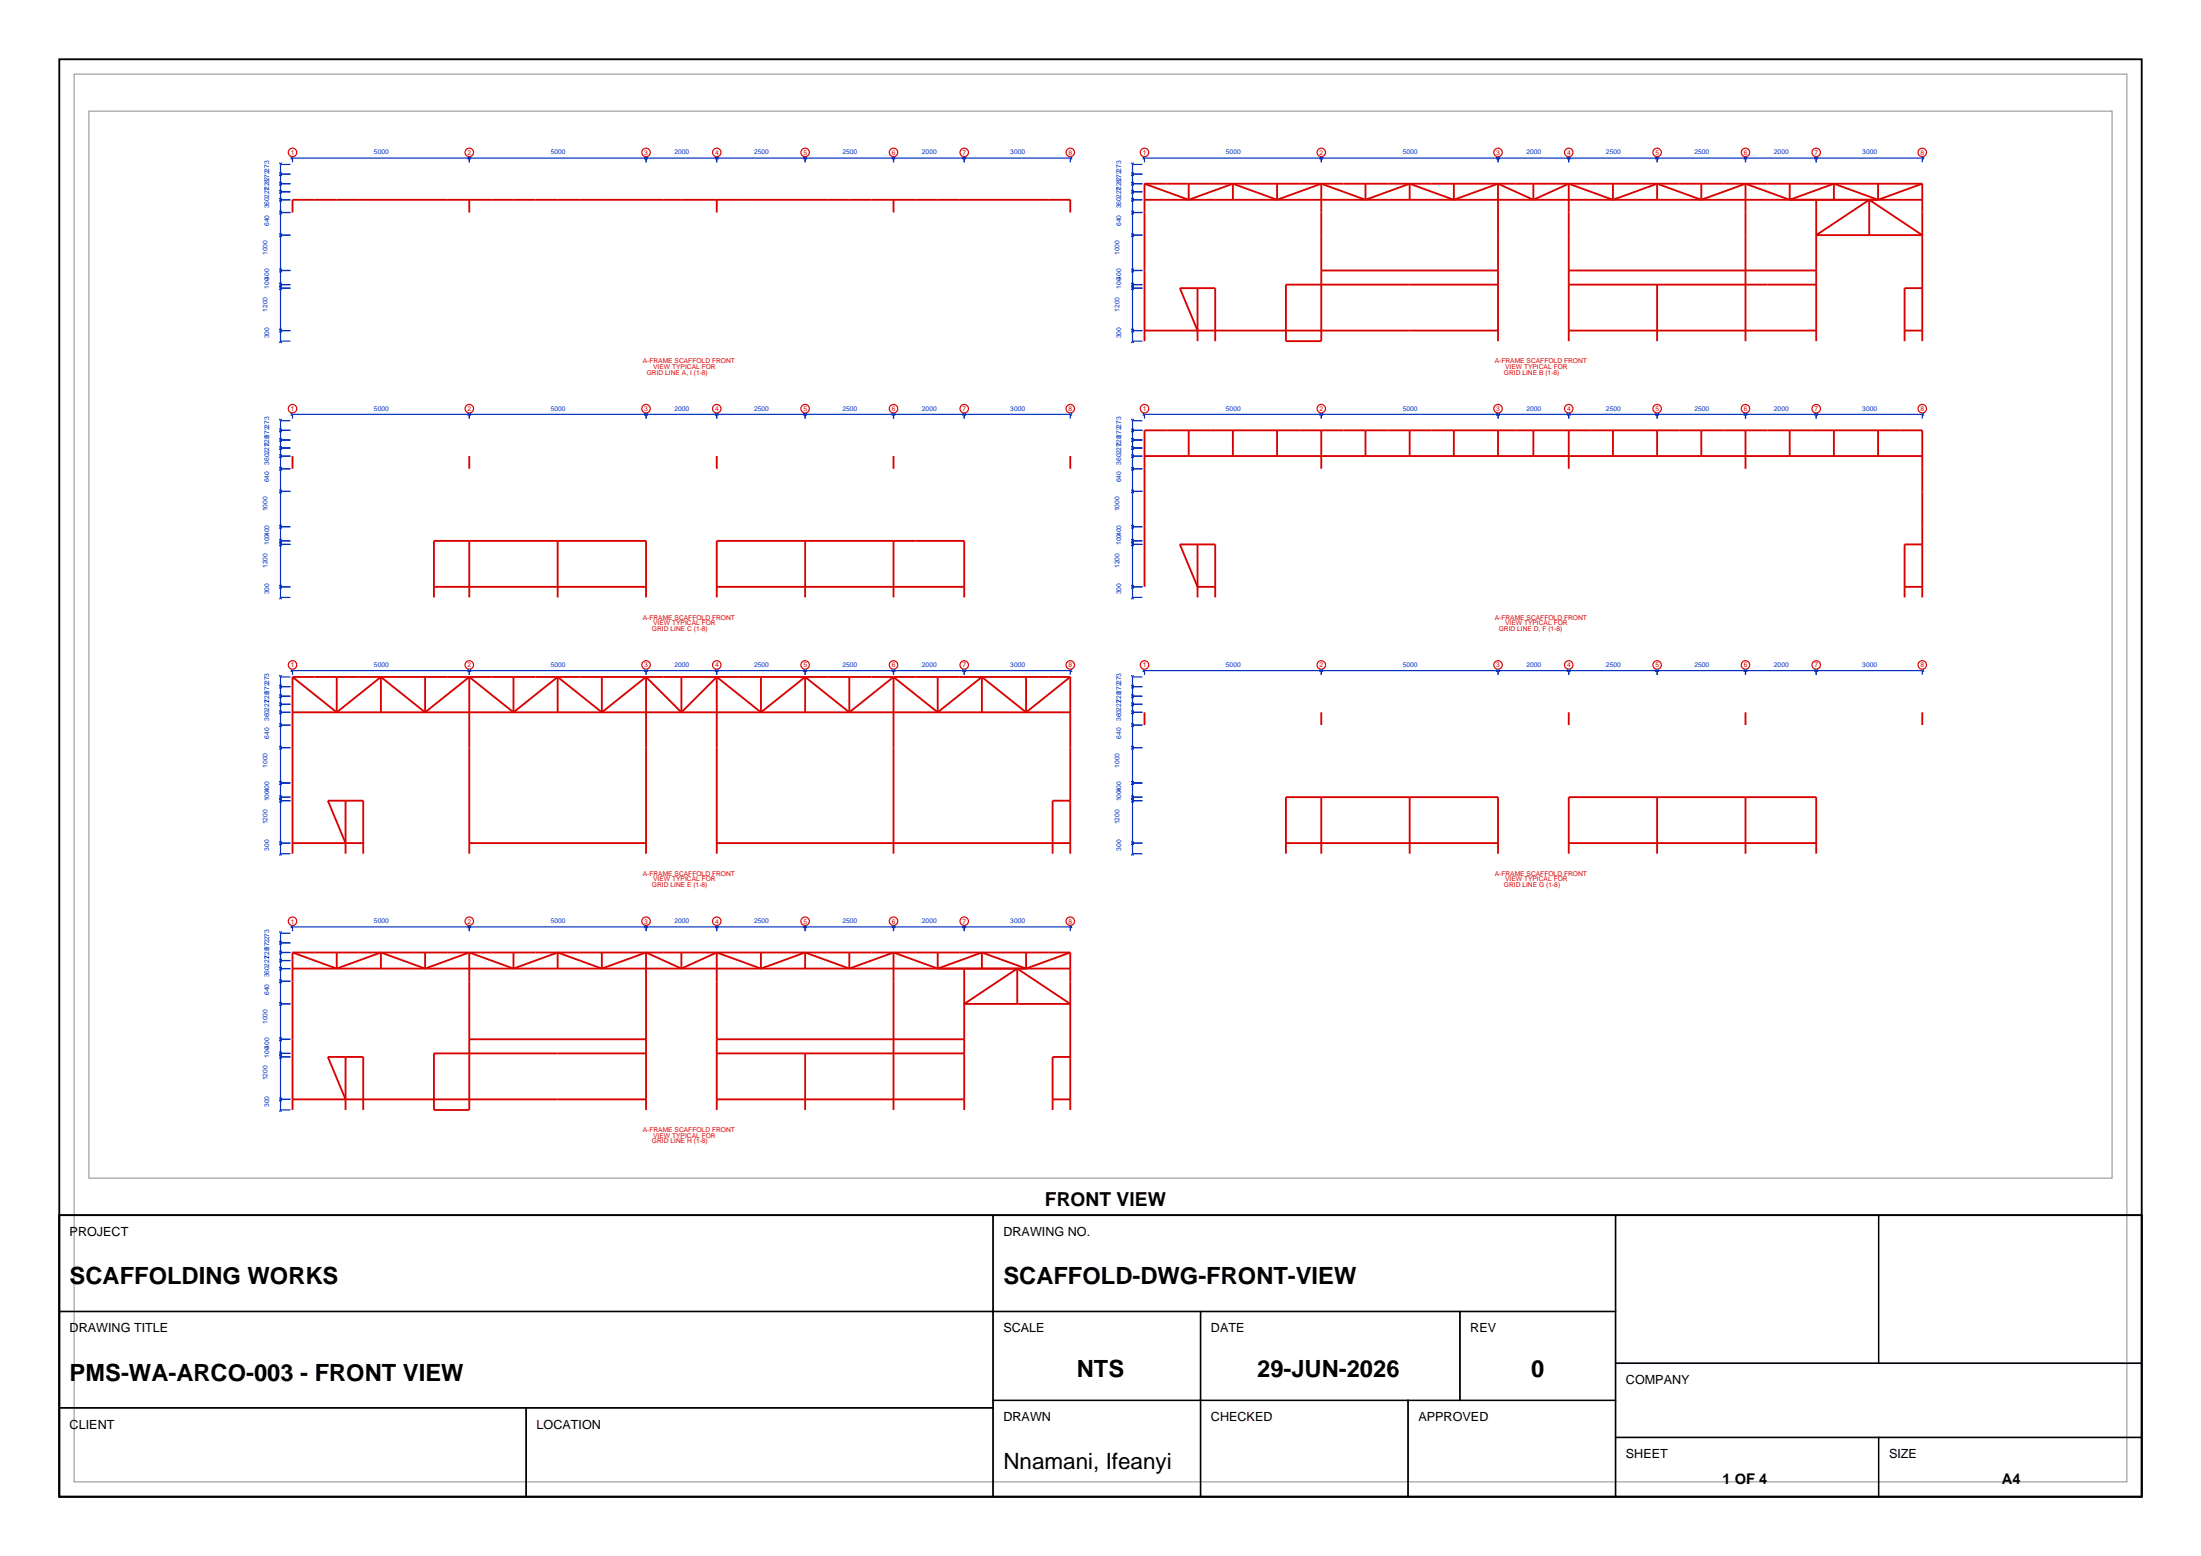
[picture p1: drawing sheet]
<svg xmlns="http://www.w3.org/2000/svg" width="297mm" height="210mm" viewBox="0 0 297 210" stroke-linecap="round" stroke-linejoin="round" font-family="sans-serif">
<path d="M8 8h281v194h-281zM8 164h281v38h-281z" fill="none" stroke="#000" stroke-width=".25"/>
<path d="M10 10h277v190h-277zM12 15h273v144h-273z" fill="none" stroke="#8c8c8c" stroke-width=".13"/>
<g fill="none" stroke="#d90000" stroke-width=".25">
<path d="M39.5 28.7v-1.7h104.9v1.7M63.3 27v1.7M96.7 27v1.7M120.6 27v1.7M154.4 27h105M154.4 24.8v21.2M154.4 24.8h105M154.4 24.8l6 2.2M160.4 24.8v2.2M161.6 38.9v7.1M166.4 24.8v2.2M166.4 24.8l-6 2.2"/>
<path d="M166.4 24.8l5.9 2.2M172.3 24.8v2.2M178.3 24.8v21.2h-4.8v-7.6h28.6M178.3 36.5h23.8M178.3 24.8l-6 2.2M178.3 24.8l6 2.2M184.3 24.8v2.2M190.2 24.8v2.2M190.2 24.8l-5.9 2.2M190.2 24.8l6 2.2M196.2 24.8v2.2M202.1 24.8v21.2"/>
<path d="M202.1 24.8l-5.9 2.2M202.1 24.8l4.8 2.2M206.9 24.8v2.2M211.7 24.8v21.2M211.7 36.5h33.4M211.7 38.4h33.4M211.7 24.8l-4.8 2.2M211.7 24.8l5.9 2.2M217.6 24.8v2.2M223.6 24.8v2.2M223.6 38.4v7.6M223.6 24.8l-6 2.2"/>
<path d="M223.6 24.8l6 2.2M229.6 24.8v2.2M235.5 24.8v21.2M235.5 24.8l-5.9 2.2M235.5 24.8l6 2.2M241.5 24.8v2.2M245.1 27v19M245.1 31.7l7.1-4.7 7.2 4.7zM247.5 24.8v2.2M247.5 24.8l-6 2.2M247.5 24.8l5.9 2.2M252.2 27v4.7"/>
<path d="M253.4 24.8v2.2M259.4 24.8v21.2M259.4 38.9h-2.4v7.1M259.4 24.8l-6 2.2M154.4 44.6h47.7M160.4 58.1v3.4M161.6 44.6l-2.4-5.7h4.8v7.1M166.4 58.1v3.4M172.3 58.1v3.4M178.3 58.1v5.2M184.3 58.1v3.4M190.2 58.1v3.4"/>
<path d="M196.2 58.1v3.4M202.1 58.1v3.4M206.9 58.1v3.4M211.7 58.1v5.2M211.7 44.6h33.4M217.6 58.1v3.4M223.6 58.1v3.4M229.6 58.1v3.4M235.5 58.1v5.2M241.5 58.1v3.4M247.5 58.1v3.4M253.4 58.1v3.4"/>
<path d="M257 44.6h2.4M39.5 61.5v1.8M58.6 79.2h28.6M63.3 61.5v1.8M63.3 73v7.6M75.3 73v7.6M96.7 61.5v1.8M96.7 79.2h33.4M108.6 73v7.6M120.6 61.5v1.8M120.6 73v7.6M144.4 61.5v1.8"/>
<path d="M154.4 79.2v-21.1h105v22.5M154.4 61.5h105M161.6 73.5v7.1M164 79.2h-2.4l-2.4-5.7h4.8v7.1M257 79.2h2.4M259.4 73.5h-2.4v7.1M39.5 91.4v23.8M39.5 96.1h104.9M39.5 91.4h104.9M39.5 91.4l5.9 4.7M45.4 91.4v4.7M51.4 91.4v4.7"/>
<path d="M51.4 91.4l-6 4.7M51.4 91.4l6 4.7M57.4 91.4v4.7M58.6 80.6v-7.6h28.6v7.6M63.3 91.4v23.8M63.3 91.4l-5.9 4.7M63.3 91.4l6 4.7M69.3 91.4v4.7M75.3 91.4v4.7M75.3 91.4l-6 4.7M75.3 91.4l5.9 4.7M81.2 91.4v4.7"/>
<path d="M87.2 91.4v23.8M87.2 91.4l-6 4.7M87.2 91.4l4.7 4.7M91.9 91.4v4.7M96.7 80.6v-7.6h33.4v7.6M96.7 91.4v23.8M96.7 91.4l-4.8 4.7M96.7 91.4l6 4.7M102.7 91.4v4.7M108.6 91.4v4.7M108.6 91.4l-5.9 4.7M108.6 91.4l6 4.7"/>
<path d="M114.6 91.4v4.7M120.6 91.4v23.8M120.6 91.4l-6 4.7M120.6 91.4l5.9 4.7M126.5 91.4v4.7M132.5 91.4v4.7M132.5 91.4l-6 4.7M132.5 91.4l6 4.7M138.5 91.4v4.7M144.4 91.4v23.8M144.4 91.4l-5.9 4.7M154.4 96.1v1.8"/>
<path d="M178.3 96.1v1.8M211.7 96.1v1.8M235.5 96.1v1.8M259.4 96.1v1.8M39.5 113.8h9.5M46.6 113.8l-2.4-5.7h4.8v7.1M46.6 108.1v7.1M63.3 113.8h23.9M96.7 113.8h47.7M144.4 108.1h-2.4v7.1M173.5 115.2v-7.6h28.6v7.6M173.5 113.8h28.6"/>
<path d="M178.3 107.6v7.6M190.2 107.6v7.6M211.7 115.2v-7.6h33.4v7.6M211.7 113.8h33.4M223.6 107.6v7.6M235.5 107.6v7.6M39.5 128.6v21.2M39.5 130.7h104.9M39.5 128.6h104.9M39.5 128.6l5.9 2.1M45.4 128.6v2.1M51.4 128.6v2.1"/>
<path d="M51.4 128.6l-6 2.1M51.4 128.6l6 2.1M57.4 128.6v2.1M63.3 128.6v21.2h-4.7v-7.6h28.6M63.3 128.6l-5.9 2.1M63.3 128.6l6 2.1M69.3 128.6v2.1M75.3 128.6v2.1M75.3 128.6l-6 2.1M75.3 128.6l5.9 2.1M81.2 128.6v2.1M87.2 128.6v21.2"/>
<path d="M87.2 128.6l-6 2.1M87.2 128.6l4.7 2.1M91.9 128.6v2.1M96.7 128.6v21.2M96.7 128.6l-4.8 2.1M96.7 128.6l6 2.1M102.7 128.6v2.1M108.6 128.6v2.1M108.6 128.6l-5.9 2.1M108.6 128.6l6 2.1M114.6 128.6v2.1M120.6 128.6v21.2"/>
<path d="M120.6 128.6l-6 2.1M120.6 128.6l5.9 2.1M126.5 128.6v2.1M130.1 130.7v19.1M130.1 135.5l7.2-4.8 7.1 4.8zM132.5 128.6v2.1M132.5 128.6l-6 2.1M132.5 128.6l6 2.1M137.3 130.7v4.8M138.5 128.6v2.1M144.4 128.6v21.2M144.4 128.6l-5.9 2.1"/>
<path d="M39.5 148.4h47.7M46.6 142.6v7.2M46.6 148.4l-2.4-5.8h4.8v7.2M63.3 140.3h23.9M96.7 148.4h33.4M96.7 140.3h33.4M96.7 142.2h33.4M108.6 142.2v7.6M142 148.4h2.4M144.4 142.6h-2.4v7.2"/>
</g>
<g fill="none" stroke="#d90000" stroke-width=".16">
<circle cx="39.5" cy="20.6" r=".57"/>
<circle cx="63.3" cy="20.6" r=".57"/>
<circle cx="87.2" cy="20.6" r=".57"/>
<circle cx="96.7" cy="20.6" r=".57"/>
<circle cx="108.6" cy="20.6" r=".57"/>
<circle cx="120.6" cy="20.6" r=".57"/>
<circle cx="130.1" cy="20.6" r=".57"/>
<circle cx="144.4" cy="20.6" r=".57"/>
<circle cx="154.4" cy="20.6" r=".57"/>
<circle cx="178.3" cy="20.6" r=".57"/>
<circle cx="202.1" cy="20.6" r=".57"/>
<circle cx="211.7" cy="20.6" r=".57"/>
<circle cx="223.6" cy="20.6" r=".57"/>
<circle cx="235.5" cy="20.6" r=".57"/>
<circle cx="245.1" cy="20.6" r=".57"/>
<circle cx="259.4" cy="20.6" r=".57"/>
<circle cx="39.5" cy="55.2" r=".57"/>
<circle cx="63.3" cy="55.2" r=".57"/>
<circle cx="87.2" cy="55.2" r=".57"/>
<circle cx="96.7" cy="55.2" r=".57"/>
<circle cx="108.6" cy="55.2" r=".57"/>
<circle cx="120.6" cy="55.2" r=".57"/>
<circle cx="130.1" cy="55.2" r=".57"/>
<circle cx="144.4" cy="55.2" r=".57"/>
<circle cx="154.4" cy="55.2" r=".57"/>
<circle cx="178.3" cy="55.2" r=".57"/>
<circle cx="202.1" cy="55.2" r=".57"/>
<circle cx="211.7" cy="55.2" r=".57"/>
<circle cx="223.6" cy="55.2" r=".57"/>
<circle cx="235.5" cy="55.2" r=".57"/>
<circle cx="245.1" cy="55.2" r=".57"/>
<circle cx="259.4" cy="55.2" r=".57"/>
<circle cx="39.5" cy="89.7" r=".57"/>
<circle cx="63.3" cy="89.7" r=".57"/>
<circle cx="87.2" cy="89.7" r=".57"/>
<circle cx="96.7" cy="89.7" r=".57"/>
<circle cx="108.6" cy="89.7" r=".57"/>
<circle cx="120.6" cy="89.7" r=".57"/>
<circle cx="130.1" cy="89.7" r=".57"/>
<circle cx="144.4" cy="89.7" r=".57"/>
<circle cx="154.4" cy="89.7" r=".57"/>
<circle cx="178.3" cy="89.7" r=".57"/>
<circle cx="202.1" cy="89.7" r=".57"/>
<circle cx="211.7" cy="89.7" r=".57"/>
<circle cx="223.6" cy="89.7" r=".57"/>
<circle cx="235.5" cy="89.7" r=".57"/>
<circle cx="245.1" cy="89.7" r=".57"/>
<circle cx="259.4" cy="89.7" r=".57"/>
<circle cx="39.5" cy="124.3" r=".57"/>
<circle cx="63.3" cy="124.3" r=".57"/>
<circle cx="87.2" cy="124.3" r=".57"/>
<circle cx="96.7" cy="124.3" r=".57"/>
<circle cx="108.6" cy="124.3" r=".57"/>
<circle cx="120.6" cy="124.3" r=".57"/>
<circle cx="130.1" cy="124.3" r=".57"/>
<circle cx="144.4" cy="124.3" r=".57"/>
</g>
<g fill="none" stroke="#002ebf" stroke-width=".16">
<path d="M37.7 38.6l.3 .5M37.7 38.2l.3 .5M37.7 36.3l.3 .5M37.7 31.5l.3 .5M37.7 28.4l.3 .5M37.7 26.7l.3 .5M37.7 25.6l.3 .5M37.7 24.5l.3 .5M37.7 23.2l.3 .5M37.7 21.9l.2 .3M37.9 22.2v23.8M37.9 38.9h1.3"/>
<path d="M37.9 38.4h1.3M37.9 36.5h1.3M37.9 31.7h1.3M37.9 28.7h1.3M37.9 27h1.3M37.9 25.9h1.3M37.9 24.8h1.3M37.9 23.5h1.3M37.9 22.2h1.3M38 38.6l-.3 .5M38 38.2l-.3 .5M38 36.3l-.3 .5"/>
<path d="M38 31.5l-.3 .5M38 28.4l-.3 .5M38 26.7l-.3 .5M38 25.6l-.3 .5M38 24.5l-.3 .5M38 23.2l-.3 .5M38 21.9l-.1 .3M39.2 21.2l.3 .1M39.5 21.3v.6M39.5 21.3h104.9M39.5 21.3l-.3 .2M63.1 21.2l.5 .3"/>
<path d="M63.3 21.3v.6M63.3 21.3l-.2 .2M63.6 21.2l-.3 .1M86.9 21.2l.5 .3M87.2 21.3v.6M87.2 21.3l-.3 .2M87.4 21.2l-.2 .1M96.5 21.2l.5 .3M96.7 21.3v.6M96.7 21.3l-.2 .2M97 21.2l-.3 .1M108.4 21.2l.5 .3"/>
<path d="M108.6 21.3v.6M108.6 21.3l-.2 .2M108.9 21.2l-.3 .1M120.3 21.2l.5 .3M120.6 21.3v.6M120.6 21.3l-.3 .2M120.8 21.2l-.2 .1M129.9 21.2l.5 .3M130.1 21.3v.6M130.1 21.3l-.2 .2M130.4 21.2l-.3 .1M144.4 21.3v.6"/>
<path d="M144.4 21.3l.3 .2M144.7 21.2l-.3 .1M152.7 38.6l.3 .5M152.7 38.2l.3 .5M152.7 36.3l.3 .5M152.7 31.5l.3 .5M152.7 28.4l.3 .5M152.7 26.7l.3 .5M152.7 25.6l.3 .5M152.7 24.5l.3 .5M152.7 23.2l.3 .5M152.7 21.9l.1 .3"/>
<path d="M152.8 38.9h1.4M152.8 38.4h1.4M152.8 36.5h1.4M152.8 31.7h1.4M152.8 28.7h1.4M152.8 27h1.4M152.8 25.9h1.4M152.8 24.8h1.4M152.8 23.5h1.4M152.8 22.2h1.4M152.8 22.2v23.8M153 38.6l-.3 .5"/>
<path d="M153 38.2l-.3 .5M153 36.3l-.3 .5M153 31.5l-.3 .5M153 28.4l-.3 .5M153 26.7l-.3 .5M153 25.6l-.3 .5M153 24.5l-.3 .5M153 23.2l-.3 .5M153 21.9l-.2 .3M154.2 21.2l.2 .1M154.4 21.3h105M154.4 21.3v.6"/>
<path d="M154.4 21.3l-.2 .2M178 21.2l.5 .3M178.3 21.3v.6M178.3 21.3l-.3 .2M178.5 21.2l-.2 .1M201.9 21.2l.5 .3M202.1 21.3v.6M202.1 21.3l-.2 .2M202.4 21.2l-.3 .1M211.4 21.2l.5 .3M211.7 21.3v.6M211.7 21.3l-.3 .2"/>
<path d="M211.9 21.2l-.2 .1M223.4 21.2l.5 .3M223.6 21.3v.6M223.6 21.3l-.2 .2M223.9 21.2l-.3 .1M235.3 21.2l.5 .3M235.5 21.3v.6M235.5 21.3l-.2 .2M235.8 21.2l-.3 .1M244.8 21.2l.5 .3M245.1 21.3v.6M245.1 21.3l-.3 .2"/>
<path d="M245.3 21.2l-.2 .1M259.4 21.3v.6M259.4 21.3l.2 .2M259.6 21.2l-.2 .1M37.7 44.4l.3 .5M37.7 59.1l.3 .5M37.7 57.8l.3 .5M37.7 56.5l.2 .3M37.9 46h1.3M37.9 44.6h1.3M37.9 56.8v23.8M37.9 46l-.2 .3"/>
<path d="M37.9 46l.1 .3M37.9 59.4h1.3M37.9 58.1h1.3M37.9 56.8h1.3M38 44.4l-.3 .5M38 59.1l-.3 .5M38 57.8l-.3 .5M38 56.5l-.1 .3M39.2 55.8l.3 .1M39.5 55.9v.6M39.5 55.9h104.9M39.5 55.9l-.3 .2"/>
<path d="M63.1 55.8l.5 .3M63.3 55.9v.6M63.3 55.9l-.2 .2M63.6 55.8l-.3 .1M86.9 55.8l.5 .3M87.2 55.9v.6M87.2 55.9l-.3 .2M87.4 55.8l-.2 .1M96.5 55.8l.5 .3M96.7 55.9v.6M96.7 55.9l-.2 .2M97 55.8l-.3 .1"/>
<path d="M108.4 55.8l.5 .3M108.6 55.9v.6M108.6 55.9l-.2 .2M108.9 55.8l-.3 .1M120.3 55.8l.5 .3M120.6 55.9v.6M120.6 55.9l-.3 .2M120.8 55.8l-.2 .1M129.9 55.8l.5 .3M130.1 55.9v.6M130.4 55.8l-.5 .3M144.4 55.9v.6"/>
<path d="M144.4 55.9l.3 .2M144.7 55.8l-.3 .1M152.7 44.4l.3 .5M152.7 59.1l.3 .5M152.7 57.8l.3 .5M152.7 56.5l.1 .3M152.8 46h1.4M152.8 44.6h1.4M152.8 56.8v23.8M152.8 46l-.1 .3M152.8 46l.2 .3M152.8 59.4h1.4"/>
<path d="M152.8 58.1h1.4M152.8 56.8h1.4M153 44.4l-.3 .5M153 59.1l-.3 .5M153 57.8l-.3 .5M153 56.5l-.2 .3M154.2 55.8l.2 .1M154.4 55.9v.6M154.4 55.9h105M154.4 55.9l-.2 .2M178 55.8l.5 .3M178.3 55.9v.6"/>
<path d="M178.3 55.9l-.3 .2M178.5 55.8l-.2 .1M201.9 55.8l.5 .3M202.1 55.9v.6M202.1 55.9l-.2 .2M202.4 55.8l-.3 .1M211.4 55.8l.5 .3M211.7 55.9v.6M211.7 55.9l-.3 .2M211.9 55.8l-.2 .1M223.4 55.8l.5 .3M223.6 55.9v.6"/>
<path d="M223.6 55.9l-.2 .2M223.9 55.8l-.3 .1M235.3 55.8l.5 .3M235.5 55.9v.6M235.5 55.9l-.2 .2M235.8 55.8l-.3 .1M244.8 55.8l.5 .3M245.1 55.9v.6M245.1 55.9l-.3 .2M245.3 55.8l-.2 .1M259.4 55.9v.6M259.4 55.9l.2 .2"/>
<path d="M259.6 55.8l-.2 .1M37.7 79l.3 .4M37.7 72.8l.3 .4-.3 .5M37.7 70.8l.3 .5M37.7 66.1l.3 .5M37.7 63l.3 .5M37.7 61.3l.3 .5M37.7 60.2l.3 .5M37.9 79.2h1.3M37.9 73.5h1.3M37.9 73h1.3M37.9 71.1h1.3"/>
<path d="M37.9 66.3h1.3M37.9 63.3h1.3M37.9 66.3l-.2 .3M37.9 61.6h1.3M37.9 60.5h1.3M37.9 60.5l-.2 .2M38 79l-.3 .4M38 72.8l-.3 .4 .3 .5M38 70.8l-.3 .5M38 66.1l-.1 .2M38 63l-.3 .5M38 61.3l-.3 .5"/>
<path d="M38 60.2l-.1 .3M152.7 79l.3 .4M152.7 72.8l.3 .4-.3 .5M152.7 70.8l.3 .5M152.7 66.1l.3 .5M152.7 63l.3 .5M152.7 61.3l.3 .5M152.7 60.2l.3 .5M152.8 79.2h1.4M152.8 73.5h1.4M152.8 73h1.4M152.8 71.1h1.4"/>
<path d="M152.8 66.3h1.4M152.8 63.3h1.4M152.8 61.6h1.4M152.8 60.5h1.4M153 79l-.3 .4M153 72.8l-.3 .4 .3 .5M153 70.8l-.3 .5M153 66.1l-.3 .5M153 63l-.3 .5M153 61.3l-.3 .5M153 60.2l-.3 .5M37.7 97.6l.3 .5"/>
<path d="M37.7 95.9l.3 .5M37.7 94.8l.3 .5M37.7 93.7l.3 .5M37.7 92.4l.3 .5M37.7 91.1l.2 .3M37.9 91.4v23.8M37.9 80.6h1.3M37.9 80.6l-.2 .3M37.9 80.6l.1 .3M37.9 97.9h1.3M37.9 96.1h1.3M37.9 95.1h1.3"/>
<path d="M37.9 94h1.3M37.9 92.7h1.3M37.9 91.4h1.3M38 97.6l-.3 .5M38 95.9l-.3 .5M38 94.8l-.3 .5M38 93.7l-.3 .5M38 92.4l-.3 .5M38 91.1l-.1 .3M39.2 90.4l.3 .1M39.5 90.5v.6M39.5 90.5h104.9"/>
<path d="M39.5 90.5l-.3 .1M63.1 90.4l.5 .2M63.3 90.5v.6M63.6 90.4l-.5 .2M86.9 90.4l.5 .2M87.2 90.5v.6M87.4 90.4l-.5 .2M96.5 90.4l.5 .2M96.7 90.5v.6M97 90.4l-.5 .2M108.4 90.4l.5 .2M108.6 90.5v.6"/>
<path d="M108.9 90.4l-.5 .2M120.3 90.4l.5 .2M120.6 90.5v.6M120.8 90.4l-.5 .2M129.9 90.4l.5 .2M130.1 90.5v.6M130.1 90.5l-.2 .1M130.4 90.4l-.3 .1M144.4 90.5v.6M144.4 90.5l.3 .1M144.7 90.4l-.3 .1M152.7 97.6l.3 .5"/>
<path d="M152.7 95.9l.3 .5M152.7 94.8l.3 .5M152.7 93.7l.3 .5M152.7 92.4l.3 .5M152.7 91.1l.1 .3M152.8 91.4v23.8M152.8 80.6h1.4M152.8 80.6l-.1 .3M152.8 80.6l.2 .3M152.8 97.9h1.4M152.8 96.1h1.4M152.8 95.1h1.4"/>
<path d="M152.8 94h1.4M152.8 92.7h1.4M152.8 91.4h1.4M153 97.6l-.3 .5M153 95.9l-.3 .5M153 94.8l-.3 .5M153 93.7l-.3 .5M153 92.4l-.3 .5M153 91.1l-.2 .3M154.2 90.4l.2 .1M154.4 90.5v.6M154.4 90.5h105"/>
<path d="M154.4 90.5l-.2 .1M178 90.4l.5 .2M178.3 90.5v.6M178.5 90.4l-.5 .2M201.9 90.4l.5 .2M202.1 90.5v.6M202.4 90.4l-.5 .2M211.4 90.4l.5 .2M211.7 90.5v.6M211.9 90.4l-.5 .2M223.4 90.4l.5 .2M223.6 90.5v.6"/>
<path d="M223.9 90.4l-.5 .2M235.3 90.4l.5 .2M235.5 90.5v.6M235.8 90.4l-.5 .2M244.8 90.4l.5 .2M245.1 90.5v.6M245.3 90.4l-.5 .2M259.4 90.5v.6M259.4 90.5l.2 .1M259.6 90.4l-.2 .1M37.7 113.5l.3 .5M37.7 107.3l.3 .5-.3 .5"/>
<path d="M37.7 105.4l.3 .5M37.7 100.7l.3 .5M37.9 115.2h1.3M37.9 113.8h1.3M37.9 115.2l-.2 .3M37.9 115.2l.1 .3M37.9 108.1h1.3M37.9 107.6h1.3M37.9 105.7h1.3M37.9 100.9h1.3M38 113.5l-.3 .5M38 107.3l-.3 .5 .3 .5"/>
<path d="M38 105.4l-.3 .5M38 100.7l-.3 .5M152.7 113.5l.3 .5M152.7 107.3l.3 .5-.3 .5M152.7 105.4l.3 .5M152.7 100.7l.3 .5M152.8 115.2h1.4M152.8 113.8h1.4M152.8 108.1h1.4M152.8 107.6h1.4M152.8 105.7h1.4M152.8 100.9h1.4"/>
<path d="M152.8 115.2l-.1 .3M152.8 115.2l.2 .3M153 113.5l-.3 .5M153 107.3l-.3 .5 .3 .5M153 105.4l-.3 .5M153 100.7l-.3 .5M37.7 135.2l.3 .5M37.7 132.2l.3 .5M37.7 130.5l.3 .5M37.7 129.4l.3 .5M37.7 128.3l.3 .5M37.7 127l.3 .5"/>
<path d="M37.7 125.7l.2 .3M37.9 126v23.8M37.9 135.5h1.3M37.9 132.4h1.3M37.9 130.7h1.3M37.9 129.6h1.3M37.9 128.6h1.3M37.9 127.3h1.3M37.9 126h1.3M38 135.2l-.3 .5M38 132.2l-.3 .5M38 130.5l-.3 .5"/>
<path d="M38 129.4l-.3 .5M38 128.3l-.3 .5M38 127l-.3 .5M38 125.7l-.1 .3M39.2 124.9l.3 .2M39.5 125.1v.6M39.5 125.1h104.9M39.5 125.1l-.3 .1M63.1 124.9l.5 .3M63.3 125.1v.6M63.3 125.1l-.2 .1M63.6 124.9l-.3 .2"/>
<path d="M86.9 124.9l.5 .3M87.2 125.1v.6M87.2 125.1l-.3 .1M87.4 124.9l-.2 .2M96.5 124.9l.5 .3M96.7 125.1v.6M96.7 125.1l-.2 .1M97 124.9l-.3 .2M108.4 124.9l.5 .3M108.6 125.1v.6M108.6 125.1l-.2 .1M108.9 124.9l-.3 .2"/>
<path d="M120.3 124.9l.5 .3M120.6 125.1v.6M120.6 125.1l-.3 .1M120.8 124.9l-.2 .2M129.9 124.9l.5 .3M130.1 125.1v.6M130.1 125.1l-.2 .1M130.4 124.9l-.3 .2M144.4 125.1v.6M144.4 125.1l.3 .1M144.7 124.9l-.3 .2M37.7 148.1l.3 .5"/>
<path d="M37.7 142.4l.3 .5M37.7 141.9l.3 .5M37.7 140l.3 .5M37.9 149.8h1.3M37.9 148.4h1.3M37.9 149.8l-.2 .2M37.9 149.8l.1 .2M37.9 142.6h1.3M37.9 142.2h1.3M37.9 140.3h1.3M38 148.1l-.3 .5M38 142.4l-.3 .5"/>
<path d="M38 141.9l-.3 .5M38 140l-.3 .5"/>
</g>
<g fill="none" stroke="#000" stroke-width=".18">
<path d="M8 164h126v13h-126zM8 177h126v13h-126zM134 164h84v13h-84zM134 177h28v12h-28zM162 177h35v12h-35zM197 177h21v12h-21zM218 164h35.5v20h-35.5zM253.5 164h35.5v20h-35.5zM8 190h63v12h-63zM71 190h63v12h-63zM134 189h28v13h-28zM162 189h28v13h-28z"/>
<path d="M190 189h28v13h-28zM218 184h71v10h-71zM218 194h35.5v8h-35.5zM253.5 194h35.5v8h-35.5z"/>
</g>
<g font-size="3.2">
<text x="9.4" y="173.3">SCAFFOLDING WORKS</text>
<text x="135.4" y="173.3">SCAFFOLD-DWG-FRONT-VIEW</text>
<text x="145.3" y="185.8">NTS</text>
<text x="169.6" y="185.8">29-JUN-2026</text>
<text x="206.6" y="185.8">0</text>
<text x="9.4" y="186.3">PMS-WA-ARCO-003 - FRONT VIEW</text>
</g>
<text font-size="3" x="135.4" y="198.3">Nnamani, Ifeanyi</text>
<text font-size="2.6" x="141" y="162.8">FRONT VIEW</text>
<g font-size="2">
<text x="232.4" y="200.2">1 OF 4</text>
<text x="270.1" y="200.2">A4</text>
</g>
<g font-size="1.7">
<text x="9.4" y="166.8">PROJECT</text>
<text x="135.4" y="166.8">DRAWING NO.</text>
<text x="9.4" y="179.8">DRAWING TITLE</text>
<text x="135.4" y="179.8">SCALE</text>
<text x="163.4" y="179.8">DATE</text>
<text x="198.4" y="179.8">REV</text>
<text x="135.4" y="191.8">DRAWN</text>
<text x="163.4" y="191.8">CHECKED</text>
<text x="191.4" y="191.8">APPROVED</text>
<text x="219.4" y="186.8">COMPANY</text>
<text x="9.4" y="192.8">CLIENT</text>
<text x="72.4" y="192.8">LOCATION</text>
<text x="219.4" y="196.8">SHEET</text>
<text x="254.9" y="196.8">SIZE</text>
</g>
<g font-size=".9" fill="#d90000">
<text x="39.2" y="20.9">1</text>
<text x="63.1" y="20.9">2</text>
<text x="86.9" y="20.9">3</text>
<text x="96.5" y="20.9">4</text>
<text x="108.4" y="20.9">5</text>
<text x="120.3" y="20.9">6</text>
<text x="129.9" y="20.9">7</text>
<text x="144.2" y="20.9">8</text>
<text x="154.2" y="20.9">1</text>
<text x="178.1" y="20.9">2</text>
<text x="201.9" y="20.9">3</text>
<text x="211.4" y="20.9">4</text>
<text x="223.4" y="20.9">5</text>
<text x="235.3" y="20.9">6</text>
<text x="244.8" y="20.9">7</text>
<text x="259.2" y="20.9">8</text>
<text x="86.7" y="49">A-FRAME SCAFFOLD FRONT</text>
<text x="87.3" y="50.6">GRID LINE A, I (1-8)</text>
<text x="88.1" y="49.8">VIEW TYPICAL FOR</text>
<text x="201.7" y="49">A-FRAME SCAFFOLD FRONT</text>
<text x="202.9" y="50.6">GRID LINE B (1-8)</text>
<text x="203.1" y="49.8">VIEW TYPICAL FOR</text>
<text x="39.2" y="55.5">1</text>
<text x="63.1" y="55.5">2</text>
<text x="86.9" y="55.5">3</text>
<text x="96.5" y="55.5">4</text>
<text x="108.4" y="55.5">5</text>
<text x="120.3" y="55.5">6</text>
<text x="129.9" y="55.5">7</text>
<text x="144.2" y="55.5">8</text>
<text x="154.2" y="55.5">1</text>
<text x="178.1" y="55.5">2</text>
<text x="201.9" y="55.5">3</text>
<text x="211.4" y="55.5">4</text>
<text x="223.4" y="55.5">5</text>
<text x="235.3" y="55.5">6</text>
<text x="244.8" y="55.5">7</text>
<text x="259.2" y="55.5">8</text>
<text x="86.7" y="83.6">A-FRAME SCAFFOLD FRONT</text>
<text x="201.7" y="83.6">A-FRAME SCAFFOLD FRONT</text>
<text x="88" y="85.1">GRID LINE C (1-8)</text>
<text x="88.1" y="84.4">VIEW TYPICAL FOR</text>
<text x="202.2" y="85.1">GRID LINE D, F (1-8)</text>
<text x="203.1" y="84.4">VIEW TYPICAL FOR</text>
<text x="39.2" y="90.1">1</text>
<text x="63.1" y="90.1">2</text>
<text x="86.9" y="90.1">3</text>
<text x="96.5" y="90.1">4</text>
<text x="108.4" y="90.1">5</text>
<text x="120.3" y="90.1">6</text>
<text x="129.9" y="90.1">7</text>
<text x="144.2" y="90.1">8</text>
<text x="154.2" y="90.1">1</text>
<text x="178.1" y="90.1">2</text>
<text x="201.9" y="90.1">3</text>
<text x="211.4" y="90.1">4</text>
<text x="223.4" y="90.1">5</text>
<text x="235.3" y="90.1">6</text>
<text x="244.8" y="90.1">7</text>
<text x="259.2" y="90.1">8</text>
<text x="86.7" y="118.2">A-FRAME SCAFFOLD FRONT</text>
<text x="88" y="119.7">GRID LINE E (1-8)</text>
<text x="88.1" y="119">VIEW TYPICAL FOR</text>
<text x="201.7" y="118.2">A-FRAME SCAFFOLD FRONT</text>
<text x="202.9" y="119.7">GRID LINE G (1-8)</text>
<text x="203.1" y="119">VIEW TYPICAL FOR</text>
<text x="39.2" y="124.6">1</text>
<text x="63.1" y="124.6">2</text>
<text x="86.9" y="124.6">3</text>
<text x="96.5" y="124.6">4</text>
<text x="108.4" y="124.6">5</text>
<text x="120.3" y="124.6">6</text>
<text x="129.9" y="124.6">7</text>
<text x="144.2" y="124.6">8</text>
<text x="86.7" y="152.8">A-FRAME SCAFFOLD FRONT</text>
<text x="88" y="154.3">GRID LINE H (1-8)</text>
<text x="88.1" y="153.6">VIEW TYPICAL FOR</text>
</g>
<g font-size=".9" fill="#002ebf">
<text x="50.5" y="20.8">5000</text>
<text x="74.3" y="20.8">5000</text>
<text x="91" y="20.8">2000</text>
<text x="101.7" y="20.8">2500</text>
<text x="113.7" y="20.8">2500</text>
<text x="124.4" y="20.8">2000</text>
<text x="136.3" y="20.8">3000</text>
<text x="165.4" y="20.8">5000</text>
<text x="189.3" y="20.8">5000</text>
<text x="206" y="20.8">2000</text>
<text x="216.7" y="20.8">2500</text>
<text x="228.6" y="20.8">2500</text>
<text x="239.4" y="20.8">2000</text>
<text x="251.3" y="20.8">3000</text>
<text x="36.3" y="28.1" transform="rotate(-90 36.3 28.1)">360227</text>
<text x="36.3" y="25.7" transform="rotate(-90 36.3 25.7)">228272273</text>
<text x="151.3" y="28.1" transform="rotate(-90 151.3 28.1)">360227</text>
<text x="151.3" y="25.7" transform="rotate(-90 151.3 25.7)">228272273</text>
<text x="36.1" y="34.4" transform="rotate(-90 36.1 34.4)">1000</text>
<text x="36.3" y="30.5" transform="rotate(-90 36.3 30.5)">640</text>
<text x="151.1" y="34.4" transform="rotate(-90 151.1 34.4)">1000</text>
<text x="151.3" y="30.5" transform="rotate(-90 151.3 30.5)">640</text>
<text x="36.3" y="39" transform="rotate(-90 36.3 39)">100400</text>
<text x="151.3" y="39" transform="rotate(-90 151.3 39)">100400</text>
<text x="36.1" y="42.1" transform="rotate(-90 36.1 42.1)">1200</text>
<text x="36.3" y="45.6" transform="rotate(-90 36.3 45.6)">300</text>
<text x="151.1" y="42.1" transform="rotate(-90 151.1 42.1)">1200</text>
<text x="151.3" y="45.6" transform="rotate(-90 151.3 45.6)">300</text>
<text x="50.5" y="55.4">5000</text>
<text x="74.3" y="55.4">5000</text>
<text x="91" y="55.4">2000</text>
<text x="101.7" y="55.4">2500</text>
<text x="113.7" y="55.4">2500</text>
<text x="124.4" y="55.4">2000</text>
<text x="136.3" y="55.4">3000</text>
<text x="165.4" y="55.4">5000</text>
<text x="189.3" y="55.4">5000</text>
<text x="206" y="55.4">2000</text>
<text x="216.7" y="55.4">2500</text>
<text x="228.6" y="55.4">2500</text>
<text x="239.4" y="55.4">2000</text>
<text x="251.3" y="55.4">3000</text>
<text x="36.3" y="65.1" transform="rotate(-90 36.3 65.1)">640</text>
<text x="36.3" y="62.7" transform="rotate(-90 36.3 62.7)">360227</text>
<text x="36.3" y="60.2" transform="rotate(-90 36.3 60.2)">228272273</text>
<text x="151.3" y="65.1" transform="rotate(-90 151.3 65.1)">640</text>
<text x="151.3" y="62.7" transform="rotate(-90 151.3 62.7)">360227</text>
<text x="151.3" y="60.2" transform="rotate(-90 151.3 60.2)">228272273</text>
<text x="36.1" y="69" transform="rotate(-90 36.1 69)">1000</text>
<text x="151.1" y="69" transform="rotate(-90 151.1 69)">1000</text>
<text x="36.1" y="76.7" transform="rotate(-90 36.1 76.7)">1200</text>
<text x="36.3" y="73.6" transform="rotate(-90 36.3 73.6)">100400</text>
<text x="151.1" y="76.7" transform="rotate(-90 151.1 76.7)">1200</text>
<text x="151.3" y="73.6" transform="rotate(-90 151.3 73.6)">100400</text>
<text x="36.3" y="80.2" transform="rotate(-90 36.3 80.2)">300</text>
<text x="151.3" y="80.2" transform="rotate(-90 151.3 80.2)">300</text>
<text x="36.3" y="94.8" transform="rotate(-90 36.3 94.8)">228272273</text>
<text x="50.5" y="90">5000</text>
<text x="74.3" y="90">5000</text>
<text x="91" y="90">2000</text>
<text x="101.7" y="90">2500</text>
<text x="113.7" y="90">2500</text>
<text x="124.4" y="90">2000</text>
<text x="136.3" y="90">3000</text>
<text x="151.3" y="94.8" transform="rotate(-90 151.3 94.8)">228272273</text>
<text x="165.4" y="90">5000</text>
<text x="189.3" y="90">5000</text>
<text x="206" y="90">2000</text>
<text x="216.7" y="90">2500</text>
<text x="228.6" y="90">2500</text>
<text x="239.4" y="90">2000</text>
<text x="251.3" y="90">3000</text>
<text x="36.3" y="99.7" transform="rotate(-90 36.3 99.7)">640</text>
<text x="36.3" y="97.3" transform="rotate(-90 36.3 97.3)">360227</text>
<text x="151.3" y="99.7" transform="rotate(-90 151.3 99.7)">640</text>
<text x="151.3" y="97.3" transform="rotate(-90 151.3 97.3)">360227</text>
<text x="36.1" y="103.6" transform="rotate(-90 36.1 103.6)">1000</text>
<text x="151.1" y="103.6" transform="rotate(-90 151.1 103.6)">1000</text>
<text x="36.1" y="111.2" transform="rotate(-90 36.1 111.2)">1200</text>
<text x="36.3" y="108.1" transform="rotate(-90 36.3 108.1)">100400</text>
<text x="151.1" y="111.2" transform="rotate(-90 151.1 111.2)">1200</text>
<text x="151.3" y="108.1" transform="rotate(-90 151.3 108.1)">100400</text>
<text x="36.3" y="114.8" transform="rotate(-90 36.3 114.8)">300</text>
<text x="151.3" y="114.8" transform="rotate(-90 151.3 114.8)">300</text>
<text x="50.5" y="124.6">5000</text>
<text x="74.3" y="124.6">5000</text>
<text x="91" y="124.6">2000</text>
<text x="101.7" y="124.6">2500</text>
<text x="113.7" y="124.6">2500</text>
<text x="124.4" y="124.6">2000</text>
<text x="136.3" y="124.6">3000</text>
<text x="36.3" y="131.9" transform="rotate(-90 36.3 131.9)">360227</text>
<text x="36.3" y="129.4" transform="rotate(-90 36.3 129.4)">228272273</text>
<text x="36.3" y="134.3" transform="rotate(-90 36.3 134.3)">640</text>
<text x="36.1" y="138.2" transform="rotate(-90 36.1 138.2)">1000</text>
<text x="36.3" y="142.7" transform="rotate(-90 36.3 142.7)">100400</text>
<text x="36.1" y="145.8" transform="rotate(-90 36.1 145.8)">1200</text>
<text x="36.3" y="149.4" transform="rotate(-90 36.3 149.4)">300</text>
</g>
</svg>
